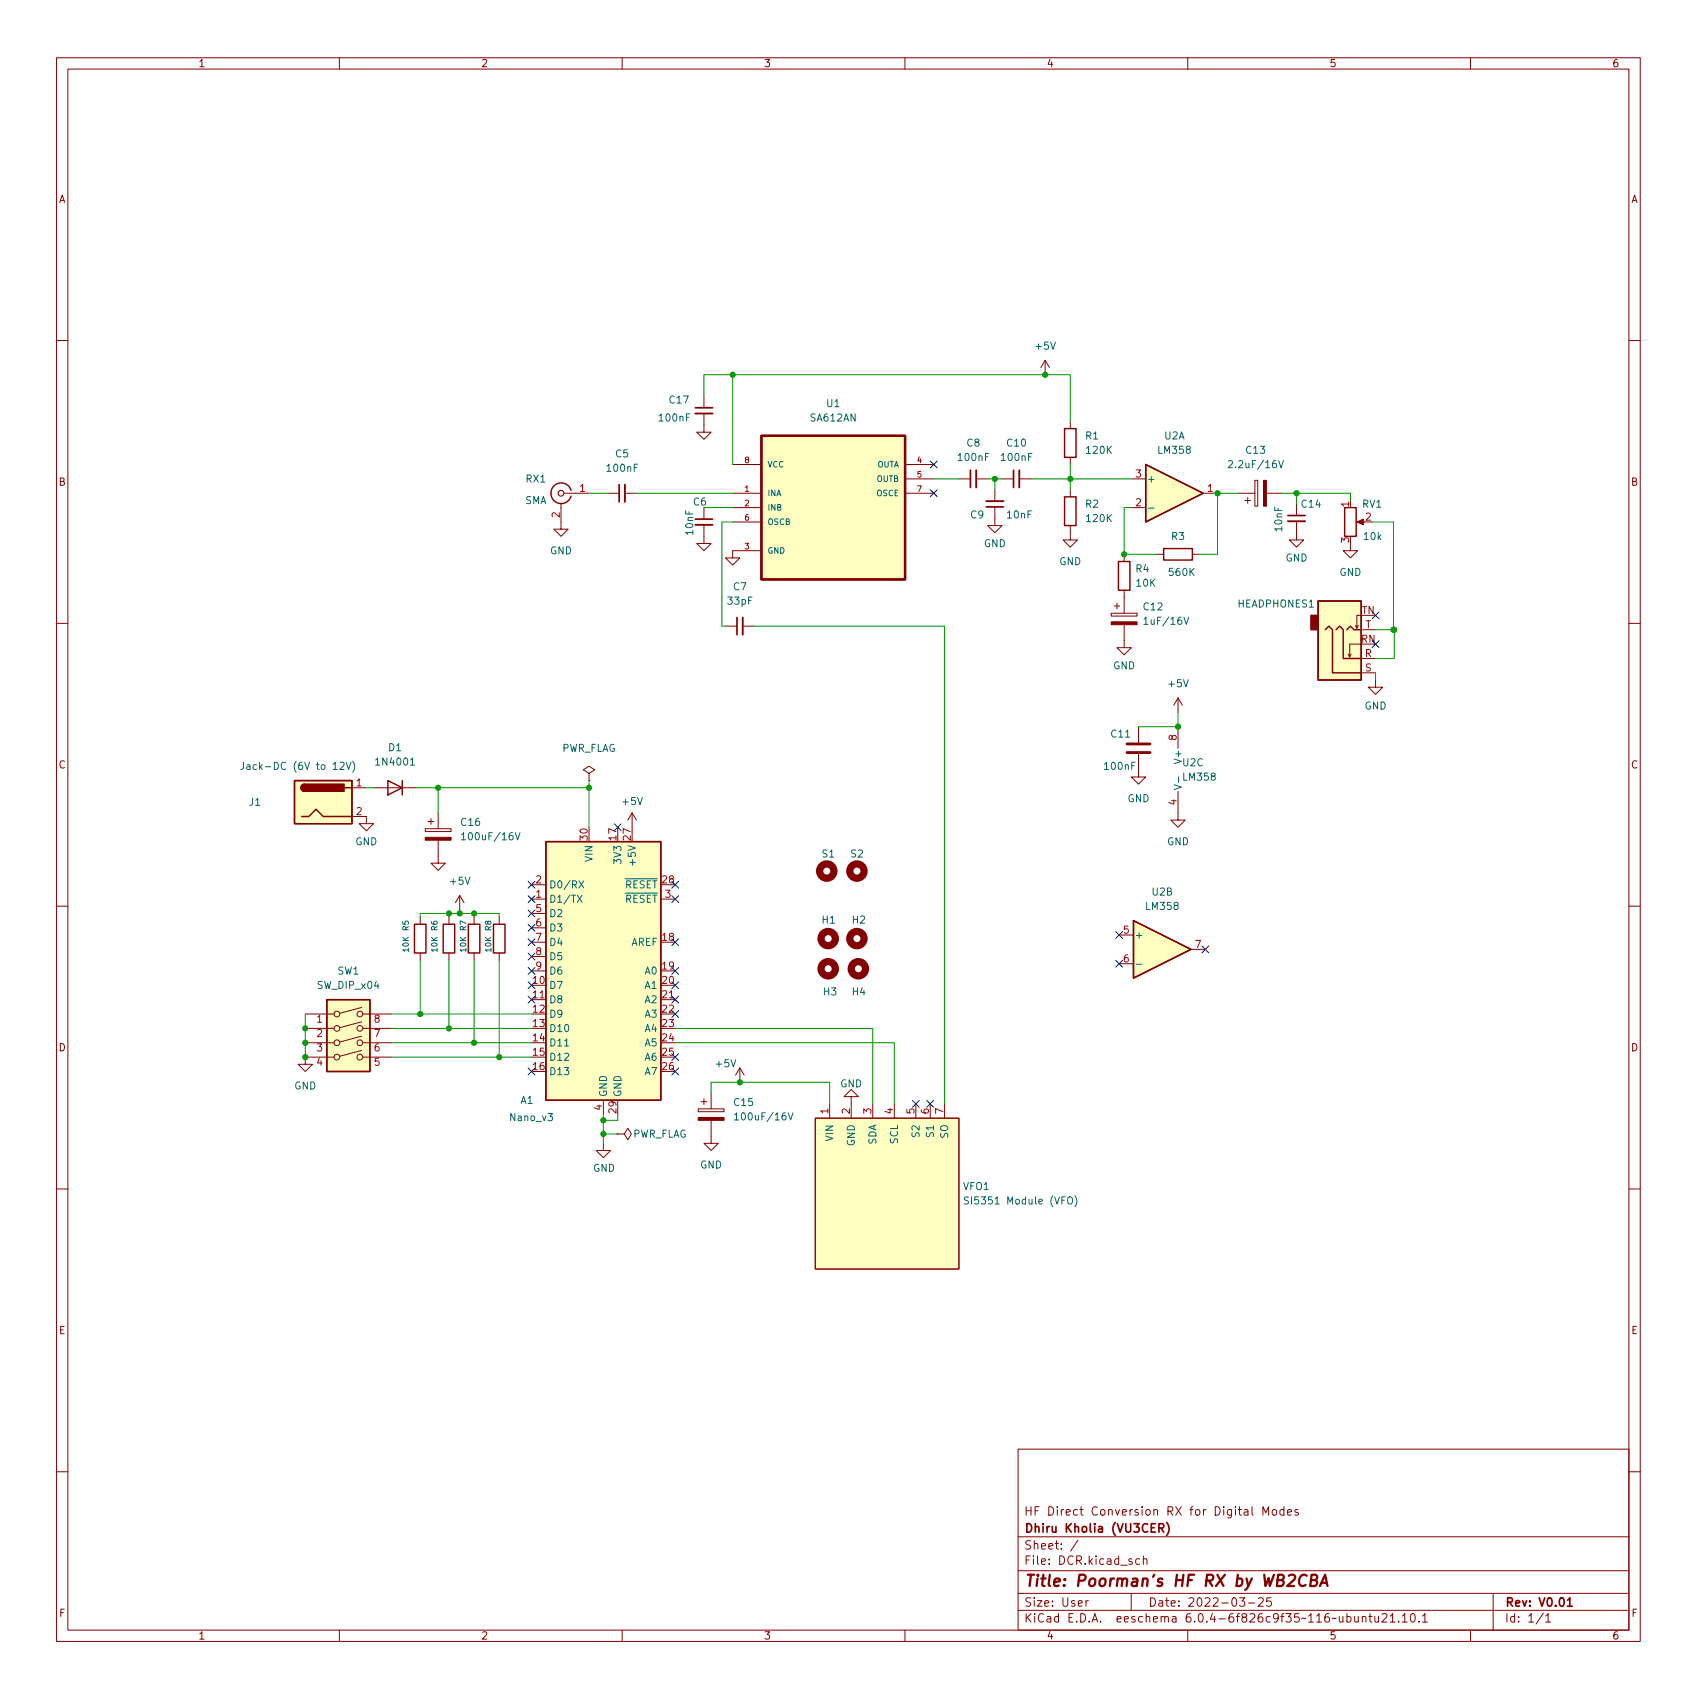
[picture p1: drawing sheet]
<svg xmlns="http://www.w3.org/2000/svg" width="300mm" height="300mm" viewBox="0 0 300 300" stroke-linecap="round" stroke-linejoin="round" font-family="sans-serif">
<g fill="none" stroke="#840000" stroke-width=".18">
<path d="M10 10.2h280v280h-280zM12 12.2h276v276h-276zM60 10.2v2M110 10.2v2M160 10.2v2M210 10.2v2M260 10.2v2M10 60.2h2M124.5 73.1v3.3h1.2l-1.2 1.3-1.3-1.3h1.3M124.5 70.1v2M184.8 63.7l-.8 1.3M184.8 63.7v2.6"/>
<path d="M184.8 63.7l.7 1.3M189.2 74.5v1.3M288 60.2h2M99.2 89v4.6h1.3l-1.3 1.2-1.3-1.2h1.3M99.7 87.2h4.6M107.4 87.2h2.1M110.5 87.2h2M124.5 92.8v3.3h1.2l-1.2 1.3-1.3-1.3h1.3M124.5 89.7v2.1M129.5 87.2h5.1M129.5 92.3h5.1M129.5 89.7h5.1"/>
<path d="M129.5 82.1h5.1M134.6 97.4h-5.1v1.2h1.3l-1.3 1.3-1.2-1.3h1.2M160 87.2h5.1M160 84.7h5.1M160 82.1h5.1M169.5 84.7h2.1M172.6 84.7h2M175.9 89.6v3.3h1.3l-1.3 1.3-1.3-1.3h1.3M175.9 86.6v2M177.2 84.7h2M180.2 84.7h2M189.2 92.9v2.6h1.3l-1.3 1.2-1.2-1.2h1.2"/>
<path d="M189.2 80.9v1.2M189.2 86.6v1.2M198.8 98v1.3M200 89.7h2.6M200 84.7h2.6M204.5 98h1.2M210.8 98h1.3M212.7 87.2h2.6M219.1 87.2h2.8M220.1 88.5h1M220.6 88v1M221.9 84.9h.5v4.6h-.5z"/>
<path d="M223.9 87.2h2.8M229.2 92.2v3.3h1.3l-1.3 1.2-1.2-1.2h1.2M229.2 89.1v2M238.8 96.1v1.3h1.2l-1.2 1.2-1.3-1.2h1.3M240.3 92.3h1M10 110.2h2M128.3 110.7h2M131.3 110.7h2M196.5 108.4h4.5v.5h-4.5zM197 107.1h1M197.5 106.6v1.1M198.8 110.5v4h1.2l-1.2 1.3-1.3-1.3h1.3"/>
<path d="M198.8 104.4v4M238.9 115.7l-.3 .5M240.2 110.6l-.3 .5M240.7 108.8h-.8v2.3l-.3-.5M240.7 113.9h-2.1v2.3l-.2-.5M240.7 116.4h2.5M240.7 119h2.5M240.7 111.3h2.5M288 110.2h2M62.2 139.3h2.6M66 139.3h7.7M104.1 136.7l1.1-.6-1.1-.6-1 .6 1 .6v1.3"/>
<path d="M104.1 138h.1M201.3 133.3v4.1h1.3l-1.3 1.2-1.3-1.2h1.3M201.3 128.5v2.8M208.3 139.9v5.1h1.2l-1.2 1.3-1.3-1.3h1.3M208.3 123.4l-.8 1.3M208.3 123.4v2.5M208.3 128.5v3.8M208.3 123.4l.7 1.3M243.2 120.2v1.3h1.3l-1.3 1.3-1.3-1.3h1.3M62.2 144.4h2.6v1.2h1.2l-1.2 1.3-1.3-1.3h1.3M75.2 146.5h4.6v.5h-4.6zM75.7 145.2h1"/>
<path d="M76.2 144.7v1.1M77.5 148.6v4h1.2l-1.2 1.3-1.3-1.3h1.3M77.5 143.7v2.8M81.3 158.3l-.8 1.3M81.3 158.3v2.6M81.3 158.3l.7 1.3M94 159h2.5M94 156.4h2.5M111.8 143.7l-.8 1.3M111.8 143.7v2.6M111.8 143.7l.7 1.3M116.8 159h2.6"/>
<path d="M10 160.2h2M54 179.3h5.1M64 178.1l-3.9 1.1M64.1 179.3h5.1M74.3 162.1v1.3M74.3 168.5v1.3M79.4 162.1v1.3M79.4 168.5v1.3M83.8 162.1v1.3M83.8 168.5v1.3M88.3 162.1v1.3M88.3 168.5v1.3"/>
<path d="M94 176.7h2.5M94 161.5h2.5M94 164h2.5M94 166.6h2.5M94 169.1h2.5M94 171.7h2.5M116.8 176.7h2.6M197.9 165.3h2.5M197.9 170.4h2.5M210.6 167.9h2.5M288 160.2h2M54 181.8h5.1"/>
<path d="M54 184.4h5.1M59.1 186.9h-5.1v1.3h1.2l-1.2 1.2-1.3-1.2h1.3M64 185.7l-3.9 1.1M64 183.2l-3.9 1M64 180.7l-3.9 1M64.1 181.8h5.1M64.1 184.4h5.1M64.1 186.9h5.1M106.7 194.5v2.6M123.4 196h4.6v.6h-4.6zM124 194.8h1M124.5 194.3v1"/>
<path d="M125.7 198.1v4h1.3l-1.3 1.3-1.2-1.3h1.2M125.7 193.3v2.7M130.8 188.8l-.8 1.3M130.8 188.8v2.5M130.8 188.8l.8 1.3M144.1 197.7h25.4v26.7h-25.4zM146.7 195.2v2.5M150.5 193.9h1.3l-1.3-1.3-1.3 1.3h1.3v3.8M154.3 195.2v2.5M158.1 195.2v2.5M161.9 195.2v2.5M164.5 195.2v2.5"/>
<path d="M167 195.2v2.5M10 210.2h2M106.7 202.1v1.3h1.2l-1.2 1.3-1.3-1.3h1.3M109.1 200.5h1.3l.6-1 .6 1-.6 1-.6-1M109.1 200.5h.1M288 210.2h2M180 256.2h108v32h-108zM10 260.2h2M180 277.7h108M180 271.7h108M190.6 272.3l-1.3 1.9M201.5 275.7l-.4-.1-.3 .3v.4l.1 .2h.6"/>
<path d="M202.1 275.7l.3-.1 .3 .1 .1 .9M202.1 275.1v1.5M221.4 266.4v1.3l.2 .2M223.3 267.9v-1.5l.5 1.1 .5-1.1v1.5M225.1 267l.3-.1 .3 .3v.4l-.3 .3-.3-.1-.2-.2v-.4zM227 267l-.4-.1-.3 .3v.4l.1 .2h.6M227 266.4v1.5M227.6 267.4l.8-.2-.1-.2-.4-.1-.3 .2 .1 .7h.6M229.5 267l-.4-.1-.2 .2 .1 .2 .5 .2v.3h-.6M288 260.2h2M60 288.2v2M110 288.2v2"/>
<path d="M160 288.2v2M180 284.7h108M180 281.7h108M192 283v1M192.4 283l-.3 .1-.1 .2M200 281.7v3M210 288.2v2M219.1 282.5h1l-.5 .6 .4 .1v.6l-.2 .2h-.4l-.3-.2M220.7 283.4h1.2M222.5 282.6l.6-.1 .2 .1 .1 .3-1 1.1h1M224.7 282.5h-.7l-.1 .7 .2-.1h.5l.2 .2-.1 .5-.2 .2-.6-.2M239.5 285.8l.1 .9 .3 .1 .2-.2"/>
<path d="M240.1 285.8v1M240.9 285.9l.2-.1 .3 .1 .1 .9M240.9 285.8v1M242 285.8h.6M242.2 285.3v1.3l.4 .2M243.1 285.8v.9l.4 .1 .2-.2M243.7 285.8v1M244.4 285.4l.5-.1 .2 .1 .1 .3-.9 1.1h.9M245.8 285.7l.4-.4v1.5M245.8 286.8h.8M247.3 286.6v.2M247.9 285.7l.5-.4v1.5"/>
<path d="M247.9 286.8h.9M249.6 285.4l.1-.1a.81 .81 0 0 1 .6 .6 .81 .81 0 0 1-.3 .8l-.1 .1a.81 .81 0 0 1-.6-.6 .81 .81 0 0 1 .3-.8zM250.9 286.6v.2M251.5 285.7l.4-.4v1.5M251.5 286.8h.9M260 288.2v2M264 281.7v6.5M272.9 285.2l-1.3 1.9M273.3 285.7l.4-.4v1.5M273.3 286.8h.8"/>
<circle cx="59.6" cy="179.3" r=".51"/>
<circle cx="63.6" cy="179.3" r=".51"/>
<circle cx="59.6" cy="181.8" r=".51"/>
<circle cx="59.6" cy="186.9" r=".51"/>
<circle cx="59.6" cy="184.4" r=".51"/>
<circle cx="63.6" cy="184.4" r=".51"/>
<circle cx="63.6" cy="181.8" r=".51"/>
<circle cx="63.6" cy="186.9" r=".51"/>
</g>
<g fill="none" stroke="#840000" stroke-width=".3">
<path d="M122.9 72.1h3.1M109.5 85.7v3M122.9 91.8h3.1M171.6 83.1v3.1M174.4 89.6h3M179.2 83.1v3.1M227.7 91.1h3.1M130.3 109.2v3M204.9 270.2l.7-.1 .2-.2-.1-.4-.2-.1h-.6v1.5M205.3 270.2l.5 .7M206.3 269.2a1.72 1.72 0 0 1 0 2.3M277.1 282.9l.5-.4v1.5"/>
<path d="M277.1 284h.9"/>
</g>
<path d="M231 278.6a.88 .88 0 0 0-1 0 .88 .88 0 0 0-.3 1 .69 .69 0 0 0 .3 .7 .69 .69 0 0 0 .8-.1M231.8 279.4l.9-.1a.46 .46 0 0 0 .2-.5 .46 .46 0 0 0-.3-.4h-.7l-.2 2h.7a.53 .53 0 0 0 .5-.5 .53 .53 0 0 0-.5-.5M233.6 279.8h1M233.4 280.4l.9-2 .4 2" fill="none" stroke="#840000" stroke-width=".4"/>
<g fill="#ffffc2" stroke="#ffffc2" stroke-width=".18">
<path d="M233 106.3h7.7v13.9h-7.7z"/>
<path d="M200.4 162.8l10.2 5.1-10.2 5z"/>
<path d="M57.8 176.7h7.6v12.7h-7.6z"/>
<path d="M202.6 82.1l10.1 5.1-10.1 5.1z"/>
<path d="M144.1 197.7h25.4v26.7h-25.4z"/>
<path d="M134.6 77h25.4v25.4h-25.4z"/>
<path d="M52.1 138h10.1v7.6h-10.1z"/>
<path d="M96.5 148.8h20.3v45.7h-20.3z"/>
</g>
<g fill="none" stroke="#840000" stroke-width=".25">
<path d="M188.2 75.8h2v5.1h-2zM101 86.7a1.81 1.81 0 0 0-2.8-1 1.81 1.81 0 0 0 0 3 1.81 1.81 0 0 0 2.8-1M188.2 87.8h2v5.1h-2zM197.7 99.3h2.1v5.1h-2.1zM202.6 82.1l10.1 5.1-10.1 5.1zM205.7 97h5.1v2h-5.1zM237.7 89.7h2.1v5.1h-2.1zM233 106.3h7.7v13.9h-7.7zM234.3 111.3l.6-.6 .7 .6v7.7h5.1M236.2 111.3l.7-.6 .6 .6v5.1h3.2M238.1 111.3l.7-.6 .6 .6h1.3M52.1 138h10.1v7.6h-10.1z"/>
<path d="M53.8 138.6a.64 .64 0 0 0-.6 .7 .64 .64 0 0 0 .6 .6M61 139.3h1.2M68.6 138l2.5 1.3-2.5 1.2zM71.1 138v2.5M53.3 144.4h1.3l1.3-1.3 1.2 1.3h5.1M96.5 148.8h20.3v45.7h-20.3zM57.8 176.7h7.6v12.7h-7.6zM73.3 163.4h2v5.1h-2zM78.4 163.4h2v5.1h-2zM82.8 163.4h2v5.1h-2zM87.2 163.4h2.1v5.1h-2.1zM200.4 162.8l10.2 5.1-10.2 5z"/>
</g>
<g fill="#840000" stroke="#840000" stroke-width=".25">
<path d="M231.8 108.8h1.2v2.5h-1.2z"/>
<path d="M53.4 138.8l.4-.2v1.3a.64 .64 0 0 1-.5-.4 .64 .64 0 0 1 .1-.7z"/>
<path d="M53.8 138.6h7v1.3h-7z"/>
</g>
<g fill="none" stroke="#840000" stroke-width="1.3">
<circle cx="146.2" cy="154" r="1.27"/>
<circle cx="151.5" cy="154" r="1.27"/>
<circle cx="146.4" cy="171.3" r="1.27"/>
<circle cx="146.4" cy="165.9" r="1.27"/>
<circle cx="151.5" cy="165.9" r="1.27"/>
<circle cx="151.8" cy="171.3" r="1.27"/>
</g>
<g fill="#840000" stroke="#840000" stroke-width=".18">
<path d="M223.4 84.9h.5v4.6h-.5z"/>
<path d="M196.5 109.9h4.5v.6h-4.5z"/>
<path d="M239.9 92.3l1.1-.5v1z"/>
<path d="M123.4 197.6h4.6v.5h-4.6z"/>
<path d="M75.2 148h4.6v.6h-4.6z"/>
</g>
<g fill="none" stroke="#006464" stroke-width=".18">
<path d="M203.1 89.8h.9M217.2 81.6l.5-.2 .2 .4-.8 .9h.8M226.1 81.4l.4 1.3 .4-1.3M202.3 109.5l.3-.4v1.3M202.3 110.4h.7M209.3 109.1l.5 1.3 .4-1.3M43.1 134.8v.9a.41 .41 0 0 1-.5 .3M43.7 135.3h.4l.1 .7M44.2 135.5l-.4 .1-.2 .1 .2 .3h.4M61.2 134.8l.4 1.2 .4-1.2M62.4 134.6a1.46 1.46 0 0 1 0 1.9M72.6 135.3h.7"/>
<path d="M207.6 138.7l1.3 .5-1.3 .4M208.4 137.4v.9M81.6 147.6l.4-.4v1.3M81.6 148.5h.7M91.1 147.2l.4 1.3 .4-1.3M102.1 158.3l.8 1.2M102.4 155.7l.8 1.3M102.9 158.3l-.8 1.2M103.2 155.7l-.8 1.3M200.9 170.5h1M99.8 184.9h.8M129.9 197.1l.3-.4v1.3"/>
<path d="M129.9 198h.7M139.4 196.7l.4 1.3 .4-1.3M171.2 211.7l-.5-.1-.1 .1v.4l.5 .2 .1 .3-.2 .3-.5-.1M188.9 211.7l.2-.1a.43 .43 0 0 1 .5 .4v.5a.42 .42 0 0 1-.4 .4 .42 .42 0 0 1-.4-.4v-.5zM190 211.4a1.46 1.46 0 0 1 0 2"/>
</g>
<path d="M122.9 73.1h3.1M110.5 85.7v3M122.9 92.8h3.1M172.6 83.1v3.1M174.4 88.6h3M180.2 83.1v3.1M227.7 92.2h3.1M131.3 109.2v3" fill="none" stroke="#840000" stroke-width=".33"/>
<path d="M199.3 133.1h4M199.3 131.5h4" fill="none" stroke="#840000" stroke-width=".51"/>
<path d="M134.6 77h25.4v25.4h-25.4z" fill="none" stroke="#840000" stroke-width=".41"/>
<circle cx="99.2" cy="87.2" r=".51" fill="none" stroke="#840000" stroke-width=".2"/>
<g fill="none" stroke="#009600" stroke-width=".18">
<path d="M124.5 70.1v-3.8h64.7v8.2M129.5 66.3v15.8M104.3 87.2h3.1M112.5 87.2h17M124.5 89.7h5M129.5 92.3h-1.9v18.4h.7M165.1 84.7h4.4M174.6 84.7h2.6M175.9 84.7v1.9M182.2 84.7h17.8M189.2 82.1v4.5M200 89.7h-1.2v8.3h5.7"/>
<path d="M219.1 87.2h-3.8v10.8h-3.2M226.7 87.2h12.1v1.3M229.2 87.2v1.9M242.6 92.3h3.8v19M133.3 110.7h33.7v84.5M243.2 111.3h3.3v5.1h-3.3M243.2 119v1.2M64.8 139.3h1.2M73.7 139.3h30.4M77.5 139.3v4.4M104.1 138v8.3M208.3 125.9v2.6h-7"/>
<path d="M54 179.3v7.6M69.2 179.3h24.8M74.3 162.1v-.6h14v.6M74.3 169.8v9.5M79.4 161.5v.6M79.4 169.8v12M81.3 160.9v.6M83.8 161.5v.6M83.8 169.8v14.6M88.3 169.8v17.1M69.2 181.8h24.8M69.2 184.4h24.8"/>
<path d="M69.2 186.9h24.8M106.7 197.1v5M109.2 197.1v1h-2.5M119.4 181.8h34.9v13.4M119.4 184.4h38.7v10.8M125.7 193.3v-2h21v3.9M106.7 200.5h2.4"/>
</g>
<g fill="none" stroke="#000084" stroke-width=".18">
<path d="M164.5 86.6l1.2 1.2M164.5 81.5l1.2 1.2M165.7 86.6l-1.2 1.2M165.7 81.5l-1.2 1.2M242.6 113.3l1.2 1.2M242.6 108.2l1.2 1.2M243.8 113.3l-1.2 1.2M243.8 108.2l-1.2 1.2M93.4 158.4l1.2 1.2M93.4 155.8l1.2 1.2M94.6 158.4l-1.2 1.2M94.6 155.8l-1.2 1.2"/>
<path d="M108.6 145.7l1.2 1.2M109.8 145.7l-1.2 1.2M118.8 155.8l1.2 1.2M118.8 158.4l1.2 1.2M120 155.8l-1.2 1.2M120 158.4l-1.2 1.2M93.4 163.4l1.2 1.3M93.4 176.1l1.2 1.3M93.4 173.6l1.2 1.2M93.4 171.1l1.2 1.2M93.4 166l1.2 1.2M93.4 168.5l1.2 1.2"/>
<path d="M93.4 160.9l1.2 1.2M94.6 160.9l-1.2 1.2M94.6 163.4l-1.2 1.3M94.6 176.1l-1.2 1.3M94.6 173.6l-1.2 1.2M94.6 171.1l-1.2 1.2M94.6 166l-1.2 1.2M94.6 168.5l-1.2 1.2M118.8 178.7l1.2 1.2M118.8 173.6l1.2 1.2M118.8 171.1l1.2 1.2M118.8 166l1.2 1.2"/>
<path d="M118.8 176.1l1.2 1.3M120 178.7l-1.2 1.2M120 173.6l-1.2 1.2M120 171.1l-1.2 1.2M120 166l-1.2 1.2M120 176.1l-1.2 1.3M197.3 169.8l1.2 1.2M197.3 164.7l1.2 1.2M198.5 169.8l-1.2 1.2M198.5 164.7l-1.2 1.2M212.5 167.2l1.2 1.3M213.7 167.2l-1.2 1.3"/>
<path d="M93.4 188.8l1.2 1.3M94.6 188.8l-1.2 1.3M118.8 186.3l1.2 1.2M118.8 188.8l1.2 1.3M120 186.3l-1.2 1.2M120 188.8l-1.2 1.3M161.3 194.5l1.2 1.3M162.5 194.5l-1.2 1.3M163.9 194.5l1.2 1.3M165.1 194.5l-1.2 1.3"/>
</g>
<g fill="#009600" stroke="#009600" stroke-width=".18">
<circle cx="184.8" cy="66.3" r=".46"/>
<circle cx="189.2" cy="84.7" r=".46"/>
<circle cx="129.5" cy="66.3" r=".46"/>
<circle cx="175.9" cy="84.7" r=".46"/>
<circle cx="88.3" cy="186.9" r=".46"/>
<circle cx="79.4" cy="181.8" r=".46"/>
<circle cx="83.8" cy="184.4" r=".46"/>
<circle cx="54" cy="181.8" r=".46"/>
<circle cx="74.3" cy="179.3" r=".46"/>
<circle cx="54" cy="184.4" r=".46"/>
<circle cx="54" cy="186.9" r=".46"/>
<circle cx="208.3" cy="128.5" r=".46"/>
<circle cx="130.8" cy="191.3" r=".46"/>
<circle cx="79.4" cy="161.5" r=".46"/>
<circle cx="77.5" cy="139.3" r=".46"/>
<circle cx="106.7" cy="200.5" r=".46"/>
<circle cx="104.1" cy="139.3" r=".46"/>
<circle cx="106.7" cy="198.1" r=".46"/>
<circle cx="198.8" cy="98" r=".46"/>
<circle cx="246.5" cy="111.3" r=".46"/>
<circle cx="246.4" cy="111.3" r=".46"/>
<circle cx="215.3" cy="87.2" r=".46"/>
<circle cx="229.2" cy="87.2" r=".46"/>
<circle cx="83.8" cy="161.5" r=".46"/>
<circle cx="81.3" cy="161.5" r=".46"/>
</g>
<text font-size="2.8" fill="#840000" x="181" y="280.5">Title: Poorman's HF RX by WB2CBA</text>
<g font-size="2.1" fill="#840000">
<text x="181" y="268">HF Direct Conversion RX for Digital Modes</text>
<text x="181" y="274">Sheet: /</text>
<text x="181" y="271">Dhiru Kholia (VU3CER)</text>
<text x="181" y="276.7">File: DCR.kicad_sch</text>
<text x="181" y="286.9">KiCad E.D.A. eeschema 6.0.4-6f826c9f35~116~ubuntu21.10.1</text>
<text x="181" y="284.1">Size: User</text>
<text x="203" y="284.1">Date: 2022-03-25</text>
<text x="266" y="284.1">Rev: V0.01</text>
<text x="266" y="286.9">Id: 1/1</text>
</g>
<g font-size="1.8" fill="#840000">
<text x="35" y="11.9">1</text>
<text x="85" y="11.9">2</text>
<text x="135" y="11.9">3</text>
<text x="185" y="11.9">4</text>
<text x="235" y="11.9">5</text>
<text x="285" y="11.9">6</text>
<text x="10.3" y="35.9">A</text>
<text x="288.3" y="35.9">A</text>
<text x="10.3" y="85.9">B</text>
<text x="288.3" y="85.9">B</text>
<text x="10.3" y="135.9">C</text>
<text x="288.3" y="135.9">C</text>
<text x="10.3" y="185.9">D</text>
<text x="288.3" y="185.9">D</text>
<text x="10.4" y="235.9">E</text>
<text x="288.4" y="235.9">E</text>
<text x="10.4" y="285.9">F</text>
<text x="288.4" y="285.9">F</text>
<text x="35" y="289.9">1</text>
<text x="85" y="289.9">2</text>
<text x="135" y="289.9">3</text>
<text x="185" y="289.9">4</text>
<text x="235" y="289.9">5</text>
<text x="285" y="289.9">6</text>
</g>
<g font-size="1.8" fill="#006464">
<text x="183.2" y="61.8">+5V</text>
<text x="118.4" y="71.3">C17</text>
<text x="146.2" y="72">U1</text>
<text x="116.7" y="74.5">100nF</text>
<text x="143.3" y="74.5">SA612AN</text>
<text x="192" y="77.7">R1</text>
<text x="205.9" y="77.7">U2A</text>
<text x="107.4" y="83.4">100nF</text>
<text x="108.9" y="80.9">C5</text>
<text x="169.5" y="81.5">100nF</text>
<text x="171" y="79">C8</text>
<text x="177.2" y="81.5">100nF</text>
<text x="178.1" y="79">C10</text>
<text x="192.2" y="80.2">120K</text>
<text x="204.9" y="80.2">LM358</text>
<text x="217.9" y="82.8">2.2uF/16V</text>
<text x="220.4" y="80.2">C13</text>
<text x="92.8" y="89.1">SMA</text>
<text x="93" y="85.3">RX1</text>
<text x="122.6" y="89.4">C6</text>
<text x="192" y="89.7">R2</text>
<text x="202.7" y="85.3">+</text>
<text x="230.2" y="89.7">C14</text>
<text x="240.9" y="89.7">RV1</text>
<text x="122.6" y="94.5" transform="rotate(-90 122.6 94.5)">10nF</text>
<text x="171.6" y="91.7">C9</text>
<text x="178.1" y="91.7">10nF</text>
<text x="192.2" y="92.3">120K</text>
<text x="207.1" y="95.5">R3</text>
<text x="226.7" y="93.9" transform="rotate(-90 226.7 93.9)">10nF</text>
<text x="241.2" y="95.5">10k</text>
<text x="97.2" y="98">GND</text>
<text x="173.9" y="96.7">GND</text>
<text x="187.3" y="99.9">GND</text>
<text x="200.8" y="101.2">R4</text>
<text x="206.8" y="101.8">560K</text>
<text x="227.3" y="99.3">GND</text>
<text x="236.8" y="101.8">GND</text>
<text x="128.8" y="106.9">33pF</text>
<text x="129.7" y="104.4">C7</text>
<text x="201" y="103.7">10K</text>
<text x="202.2" y="107.9">C12</text>
<text x="218.9" y="107.4">HEADPHONES1</text>
<text x="202.8" y="110.5">1uF/16V</text>
<text x="196.8" y="118.3">GND</text>
<text x="206.7" y="121.5">+5V</text>
<text x="241.2" y="125.4">GND</text>
<text x="196.5" y="130.4">C11</text>
<text x="44.4" y="136.1">Jack-DC (6V to 12V)</text>
<text x="66.8" y="135.3">1N4001</text>
<text x="68.7" y="132.8">D1</text>
<text x="99.2" y="132.9">PWR_FLAG</text>
<text x="195.4" y="136.1">100nF</text>
<text x="208.9" y="134.6" transform="rotate(-90 208.9 134.6)">V+</text>
<text x="209.1" y="135.5">U2C</text>
<text x="44.1" y="142.5">J1</text>
<text x="110.2" y="142.3">+5V</text>
<text x="199.3" y="141.8">GND</text>
<text x="209.3" y="138">LM358</text>
<text x="62.8" y="149.4">GND</text>
<text x="81.6" y="146">C16</text>
<text x="82.3" y="148.6">100uF/16V</text>
<text x="206.3" y="149.4">GND</text>
<text x="104.8" y="152.3" transform="rotate(-90 104.8 152.3)">VIN</text>
<text x="109.9" y="152.5" transform="rotate(-90 109.9 152.5)">3V3</text>
<text x="112.4" y="152.5" transform="rotate(-90 112.4 152.5)">+5V</text>
<text x="145.4" y="151.6">S1</text>
<text x="150.4" y="151.6">S2</text>
<text x="79.7" y="156.4">+5V</text>
<text x="97" y="159.6">D1/TX</text>
<text x="97" y="157.1">D0/RX</text>
<text x="109.1" y="157.1">~{RESET}</text>
<text x="109.1" y="159.6">~{RESET}</text>
<text x="202.7" y="160.9">LM358</text>
<text x="203.7" y="158.3">U2B</text>
<text x="97" y="162.1">D2</text>
<text x="97" y="164.7">D3</text>
<text x="97" y="167.2">D4</text>
<text x="111.5" y="167.2">AREF</text>
<text x="145.4" y="163.3">H1</text>
<text x="150.7" y="163.3">H2</text>
<text x="200.5" y="165.9">+</text>
<text x="59.7" y="172.3">SW1</text>
<text x="97" y="169.8">D5</text>
<text x="97" y="172.3">D6</text>
<text x="114.1" y="172.3">A0</text>
<text x="56.2" y="174.8">SW_DIP_x04</text>
<text x="97" y="174.8">D7</text>
<text x="97" y="177.4">D8</text>
<text x="97" y="179.9">D9</text>
<text x="114.1" y="174.8">A1</text>
<text x="114.1" y="177.4">A2</text>
<text x="114.1" y="179.9">A3</text>
<text x="145.6" y="176">H3</text>
<text x="150.7" y="176">H4</text>
<text x="97" y="182.5">D10</text>
<text x="97" y="185">D11</text>
<text x="114.1" y="182.5">A4</text>
<text x="114.1" y="185">A5</text>
<text x="97" y="187.5">D12</text>
<text x="97" y="190.1">D13</text>
<text x="114.1" y="187.5">A6</text>
<text x="114.1" y="190.1">A7</text>
<text x="126.7" y="188.7">+5V</text>
<text x="52" y="192.6">GND</text>
<text x="92" y="195.2">A1</text>
<text x="107.3" y="194" transform="rotate(-90 107.3 194)">GND</text>
<text x="109.9" y="194" transform="rotate(-90 109.9 194)">GND</text>
<text x="129.8" y="195.5">C15</text>
<text x="148.5" y="192.2">GND</text>
<text x="90.3" y="198.2">Nano_v3</text>
<text x="111.7" y="201.1">PWR_FLAG</text>
<text x="130.6" y="198.1">100uF/16V</text>
<text x="147.3" y="201.7" transform="rotate(-90 147.3 201.7)">VIN</text>
<text x="151.1" y="202.6" transform="rotate(-90 151.1 202.6)">GND</text>
<text x="154.9" y="202.4" transform="rotate(-90 154.9 202.4)">SDA</text>
<text x="158.7" y="202.3" transform="rotate(-90 158.7 202.3)">SCL</text>
<text x="162.6" y="200.9" transform="rotate(-90 162.6 200.9)">S2</text>
<text x="165.1" y="200.9" transform="rotate(-90 165.1 200.9)">S1</text>
<text x="167.6" y="201.3" transform="rotate(-90 167.6 201.3)">SO</text>
<text x="104.8" y="207.2">GND</text>
<text x="123.8" y="206.6">GND</text>
<text x="170.3" y="210.4">VFO1</text>
<text x="171.7" y="212.9">SI5351 Module (VFO)</text>
</g>
<g font-size="1.8" fill="#a90000">
<text x="102.5" y="87">1</text>
<text x="200.8" y="89.5">2</text>
<text x="200.8" y="84.4">3</text>
<text x="213.5" y="87">1</text>
<text x="238.5" y="89.6" transform="rotate(-90 238.5 89.6)">1</text>
<text x="98.9" y="91.5" transform="rotate(-90 98.9 91.5)">2</text>
<text x="238.5" y="96" transform="rotate(-90 238.5 96)">3</text>
<text x="241.4" y="92">2</text>
<text x="240.7" y="113.6">RN</text>
<text x="240.8" y="108.5">TN</text>
<text x="241.4" y="111.1">T</text>
<text x="241.3" y="116.2">R</text>
<text x="241.3" y="118.7">S</text>
<text x="208" y="130.9" transform="rotate(-90 208 130.9)">8</text>
<text x="63" y="139">1</text>
<text x="208" y="142.3" transform="rotate(-90 208 142.3)">4</text>
<text x="63" y="144.1">2</text>
<text x="103.9" y="148.5" transform="rotate(-90 103.9 148.5)">30</text>
<text x="109" y="148.5" transform="rotate(-90 109 148.5)">17</text>
<text x="111.5" y="148.5" transform="rotate(-90 111.5 148.5)">27</text>
<text x="94.8" y="158.7">1</text>
<text x="94.8" y="156.2">2</text>
<text x="94.8" y="161.3">5</text>
<text x="117.1" y="156.2">28</text>
<text x="117.6" y="158.7">3</text>
<text x="94.8" y="163.8">6</text>
<text x="94.8" y="166.3">7</text>
<text x="117.1" y="166.3">18</text>
<text x="198.6" y="165.1">5</text>
<text x="211.3" y="167.6">7</text>
<text x="94.3" y="174">10</text>
<text x="94.8" y="168.9">8</text>
<text x="94.8" y="171.4">9</text>
<text x="117.1" y="171.4">19</text>
<text x="117.1" y="174">20</text>
<text x="198.6" y="170.1">6</text>
<text x="94.3" y="176.5">11</text>
<text x="94.3" y="179">12</text>
<text x="117.1" y="176.5">21</text>
<text x="117.1" y="179">22</text>
<text x="56" y="180.8">1</text>
<text x="56" y="183.3">2</text>
<text x="56" y="185.9">3</text>
<text x="66.2" y="185.9">6</text>
<text x="66.2" y="183.3">7</text>
<text x="66.2" y="180.8">8</text>
<text x="94.3" y="181.6">13</text>
<text x="94.3" y="184.1">14</text>
<text x="117.1" y="181.6">23</text>
<text x="117.1" y="184.1">24</text>
<text x="56" y="188.4">4</text>
<text x="66.2" y="188.4">5</text>
<text x="94.3" y="186.7">15</text>
<text x="94.3" y="189.2">16</text>
<text x="117.1" y="186.7">25</text>
<text x="117.1" y="189.2">26</text>
<text x="106.4" y="196.3" transform="rotate(-90 106.4 196.3)">4</text>
<text x="109" y="196.8" transform="rotate(-90 109 196.8)">29</text>
<text x="146.4" y="196.9" transform="rotate(-90 146.4 196.9)">1</text>
<text x="150.2" y="196.9" transform="rotate(-90 150.2 196.9)">2</text>
<text x="154.1" y="196.9" transform="rotate(-90 154.1 196.9)">3</text>
<text x="157.9" y="196.9" transform="rotate(-90 157.9 196.9)">4</text>
<text x="161.7" y="196.9" transform="rotate(-90 161.7 196.9)">5</text>
<text x="164.2" y="196.9" transform="rotate(-90 164.2 196.9)">6</text>
<text x="166.8" y="196.9" transform="rotate(-90 166.8 196.9)">7</text>
</g>
<g font-size="1.4" fill="#a90000">
<text x="131.7" y="81.9">8</text>
<text x="162.2" y="81.9">4</text>
<text x="131.7" y="87">1</text>
<text x="131.7" y="89.5">2</text>
<text x="162.2" y="84.4">5</text>
<text x="162.2" y="87">7</text>
<text x="131.7" y="92">6</text>
<text x="131.7" y="97.1">3</text>
</g>
<g font-size="1.4" fill="#006464">
<text x="135.6" y="82.6">VCC</text>
<text x="155" y="82.6">OUTA</text>
<text x="135.6" y="87.7">INA</text>
<text x="155" y="87.7">OSCE</text>
<text x="155" y="85.2">OUTB</text>
<text x="135.6" y="90.3">INB</text>
<text x="135.6" y="92.8">OSCB</text>
<text x="135.6" y="97.9">GND</text>
<text x="72.3" y="164.5" transform="rotate(-90 72.3 164.5)">R5</text>
<text x="77.3" y="164.5" transform="rotate(-90 77.3 164.5)">R6</text>
<text x="82.4" y="164.5" transform="rotate(-90 82.4 164.5)">R7</text>
<text x="86.9" y="164.5" transform="rotate(-90 86.9 164.5)">R8</text>
<text x="72.3" y="168.3" transform="rotate(-90 72.3 168.3)">10K</text>
<text x="77.3" y="168.3" transform="rotate(-90 77.3 168.3)">10K</text>
<text x="82.4" y="168.3" transform="rotate(-90 82.4 168.3)">10K</text>
<text x="86.9" y="168.3" transform="rotate(-90 86.9 168.3)">10K</text>
</g>
</svg>
